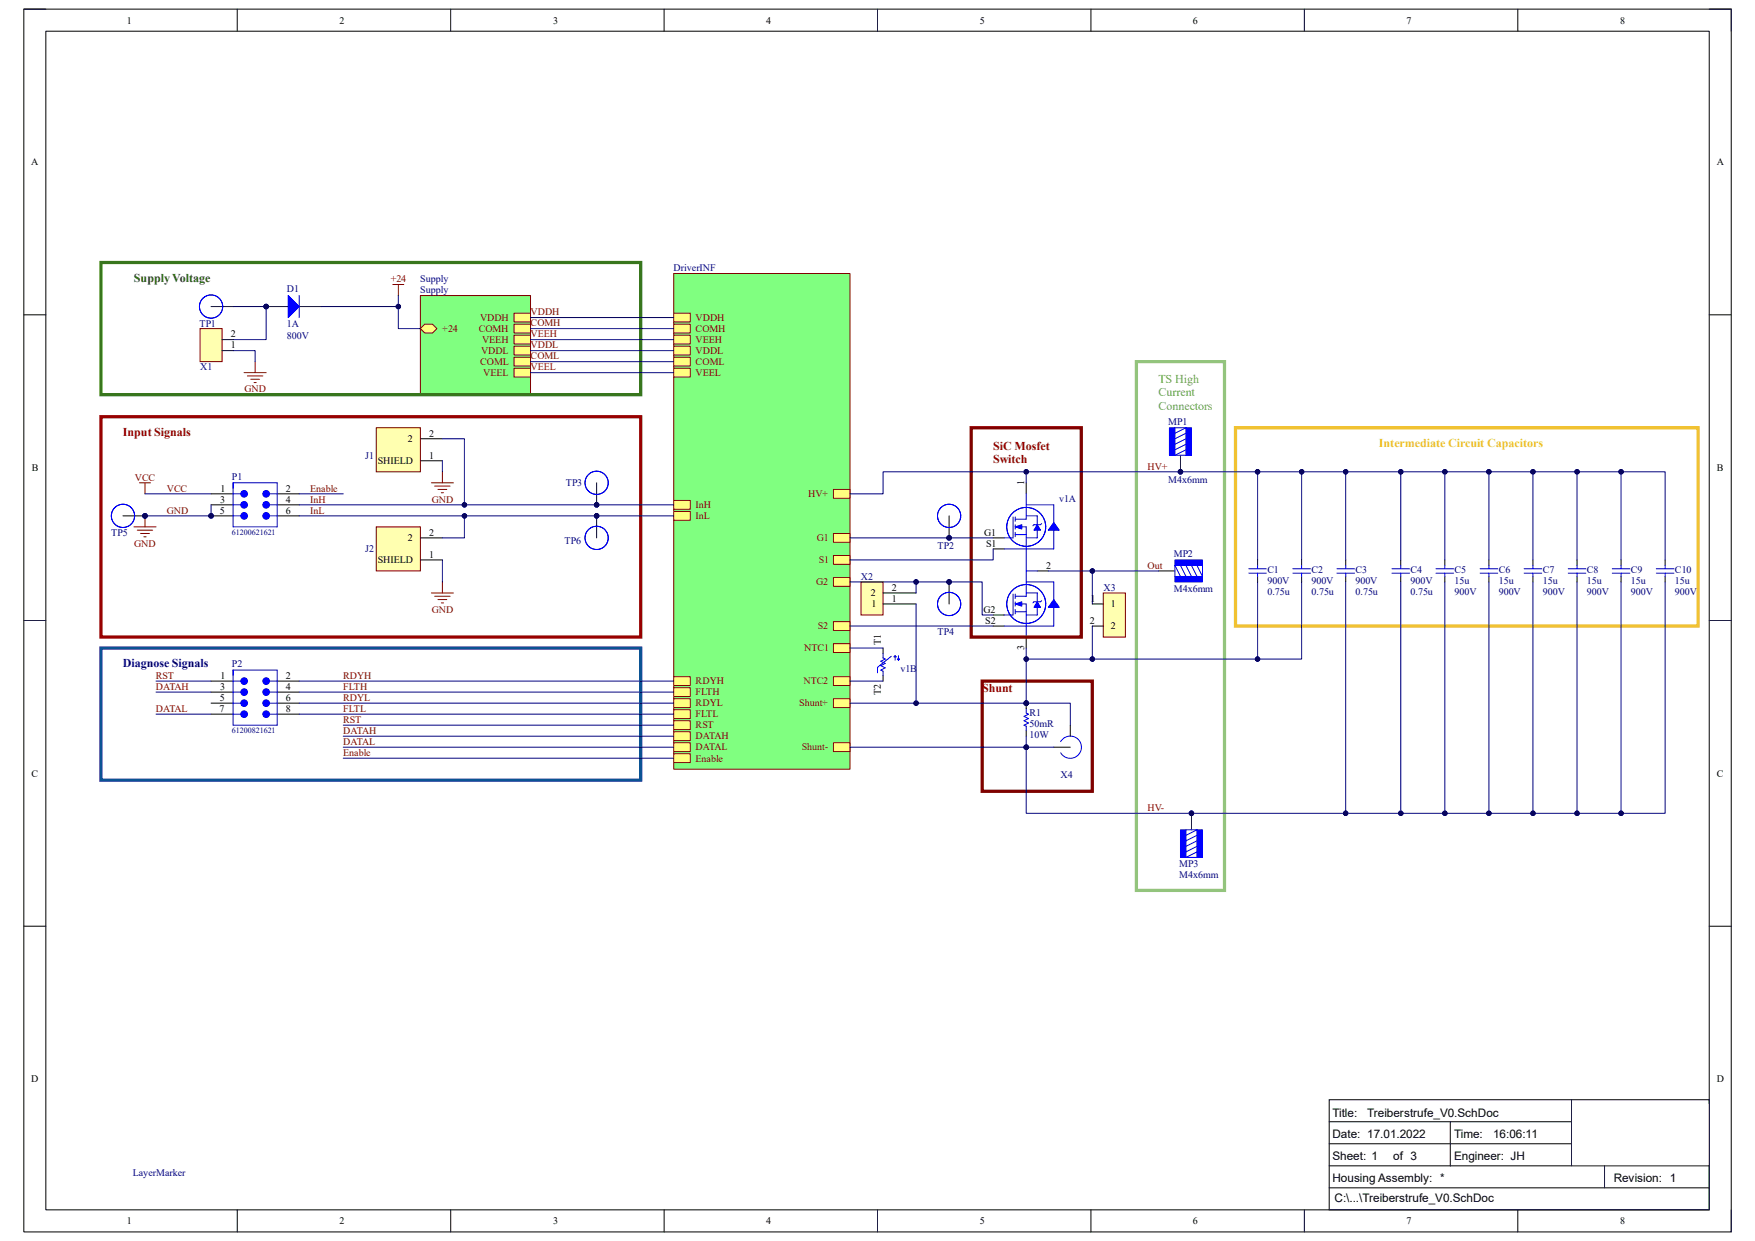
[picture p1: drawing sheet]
<svg xmlns="http://www.w3.org/2000/svg" width="297mm" height="210mm" viewBox="0 0 297 210" stroke-linecap="round" stroke-linejoin="round" font-family="sans-serif">
<g fill="none" stroke="#000" stroke-width=".17">
<path d="M4 1.5h3.8M4 1.5h289v207h-289zM7.8 5.3h281.5v199.4h-281.5zM40.1 1.5v3.8M76.3 1.5v3.8M112.4 1.5v3.8M148.5 1.5v3.8M184.6 1.5v3.8M220.7 1.5v3.8M256.9 1.5v3.8M289.3 1.5h3.7v3.8M4 53.3h3.8"/>
<path d="M289.3 53.3h3.7M168.1 91h1.8M173.7 81.7v1.9M4 105h3.8M149.4 109.7v.9M149.4 114.3v1M289.3 105h3.7M4 156.7h3.8M289.3 156.7h3.7M224.9 186.1h64.4v18.6h-64.4zM224.9 189.8h41.1M224.9 193.6h41.1"/>
<path d="M224.9 197.3h64.4M245.4 189.8v7.5M266 186.1v11.2M271.5 197.3v3.7M40.2 204.7v3.8M76.3 204.7v3.8M112.4 204.7v3.8M148.5 204.7v3.8M184.6 204.7v3.8M220.7 204.7v3.8M224.9 201h64.4M256.9 204.7v3.8"/>
<path d="M293 204.7v3.8"/>
</g>
<path d="M266.1 186.8h23v10.3h-23z" fill="none" stroke="#fff" stroke-width=".17"/>
<g fill="none" stroke="#00f" stroke-width=".17">
<path d="M171.4 87.5v3.5h-1.5M171.8 87.9h1.9M171.8 89.2h1.9v7.4M171.8 90.5h1.9M171.8 87.5v.7M171.8 88.8v.7M171.8 90.1v.7M149.4 110.6v.7l.4 .2-.7 .4 .7 .4-.7 .4 .7 .3-.7 .4 .3 .2v.7M150.8 111.1l-2.3 1.8v1M151.5 111l.2 .2h-.4zM151.5 111v.7M151.9 111.5h.3l-.1 .2z"/>
<path d="M152.1 111v.7"/>
</g>
<path d="M171.8 89.2l1.1-.4v.7z" fill="#00f"/>
<path d="M171.8 89.2l1.1-.4v.7zM173.7 83.6v4.3M173.7 87.3h1.8v1.5M175.5 89.7v1.3h-1.8" fill="none" stroke="#00f" stroke-width=".17"/>
<path d="M175.5 88.8l.6 .9h-1.1z" fill="#00f"/>
<path d="M175.5 88.8l.6 .9h-1.1zM176.3 88.6l-.2 .2h-1.1l-.2 .2" fill="none" stroke="#00f" stroke-width=".17"/>
<path d="M178.3 88.4l1 1.3h-1.9z" fill="#00f"/>
<g fill="none" stroke="#00f" stroke-width=".17">
<path d="M173.7 85.4h4.6v7.5h-8.4M178.3 88.4l1 1.3h-1.9zM171.4 100.5v3.6h-1.5M171.8 100.9h1.9M171.8 102.2h1.9v5.6M171.8 103.5h1.9M171.8 100.5v.8M171.8 101.8v.8M171.8 103.1v.8"/>
<circle cx="173.7" cy="89.2" r="3.3"/>
</g>
<path d="M175.5 96.6h1.9M168.1 104.1h1.8" fill="none" stroke="#000" stroke-width=".17"/>
<path d="M171.8 102.2l1.1-.4v.8z" fill="#00f"/>
<path d="M173.7 96.6v4.3M171.8 102.2l1.1-.4v.8zM173.7 100.4h1.8v1.4M175.5 102.8v1.3h-1.8" fill="none" stroke="#00f" stroke-width=".17"/>
<path d="M175.5 101.8l.6 1h-1.1z" fill="#00f"/>
<path d="M175.5 101.8l.6 1h-1.1zM176.3 101.7l-.2 .1h-1.1l-.2 .2" fill="none" stroke="#00f" stroke-width=".17"/>
<path d="M178.3 101.5l1 1.3h-1.9z" fill="#00f"/>
<g fill="none" stroke="#00f" stroke-width=".17">
<path d="M173.7 98.5h4.6v7.4h-8.4M173.7 96.6h1.8M178.3 101.5l1 1.3h-1.9z"/>
<circle cx="173.7" cy="102.2" r="3.3"/>
</g>
<path d="M168.1 92.9h1.8M168.1 105.9h1.8M173.7 107.8v1.9" fill="none" stroke="#000" stroke-width=".17"/>
<path d="M114 46.3h29.8v83.9h-29.8z" fill-rule="evenodd" fill="#80ff80"/>
<path d="M114 46.3h29.8v83.9h-29.8z" fill="none" stroke="#800000" stroke-width=".17"/>
<path d="M141 114.5h2.8v1.5h-2.8z" fill-rule="evenodd" fill="#ffff80"/>
<path d="M141 114.5h2.8v1.5h-2.8z" fill="none" stroke="#800000" stroke-width=".17"/>
<path d="M141 108.9h2.8v1.5h-2.8z" fill-rule="evenodd" fill="#ffff80"/>
<path d="M141 108.9h2.8v1.5h-2.8z" fill="none" stroke="#800000" stroke-width=".17"/>
<path d="M141 125.7h2.8v1.5h-2.8z" fill-rule="evenodd" fill="#ffff80"/>
<path d="M141 125.7h2.8v1.5h-2.8z" fill="none" stroke="#800000" stroke-width=".17"/>
<path d="M141 97.7h2.8v1.5h-2.8z" fill-rule="evenodd" fill="#ffff80"/>
<path d="M141 97.7h2.8v1.5h-2.8z" fill="none" stroke="#800000" stroke-width=".17"/>
<path d="M141 94h2.8v1.5h-2.8z" fill-rule="evenodd" fill="#ffff80"/>
<path d="M141 94h2.8v1.5h-2.8z" fill="none" stroke="#800000" stroke-width=".17"/>
<path d="M141 90.3h2.8v1.5h-2.8z" fill-rule="evenodd" fill="#ffff80"/>
<path d="M141 90.3h2.8v1.5h-2.8z" fill="none" stroke="#800000" stroke-width=".17"/>
<path d="M114 53h2.8v1.5h-2.8z" fill-rule="evenodd" fill="#ffff80"/>
<path d="M114 53h2.8v1.5h-2.8z" fill="none" stroke="#800000" stroke-width=".17"/>
<path d="M114 54.9h2.8v1.5h-2.8z" fill-rule="evenodd" fill="#ffff80"/>
<path d="M114 54.9h2.8v1.5h-2.8z" fill="none" stroke="#800000" stroke-width=".17"/>
<path d="M114 56.7h2.8v1.5h-2.8z" fill-rule="evenodd" fill="#ffff80"/>
<path d="M114 56.7h2.8v1.5h-2.8z" fill="none" stroke="#800000" stroke-width=".17"/>
<path d="M114 58.6h2.8v1.5h-2.8z" fill-rule="evenodd" fill="#ffff80"/>
<path d="M114 58.6h2.8v1.5h-2.8z" fill="none" stroke="#800000" stroke-width=".17"/>
<path d="M114 60.5h2.8v1.4h-2.8z" fill-rule="evenodd" fill="#ffff80"/>
<path d="M114 60.5h2.8v1.4h-2.8z" fill="none" stroke="#800000" stroke-width=".17"/>
<path d="M114 62.3h2.8v1.5h-2.8z" fill-rule="evenodd" fill="#ffff80"/>
<path d="M114 62.3h2.8v1.5h-2.8z" fill="none" stroke="#800000" stroke-width=".17"/>
<path d="M114 84.7h2.8v1.5h-2.8z" fill-rule="evenodd" fill="#ffff80"/>
<path d="M114 84.7h2.8v1.5h-2.8z" fill="none" stroke="#800000" stroke-width=".17"/>
<path d="M114 86.6h2.8v1.4h-2.8z" fill-rule="evenodd" fill="#ffff80"/>
<path d="M114 86.6h2.8v1.4h-2.8z" fill="none" stroke="#800000" stroke-width=".17"/>
<path d="M114 114.5h2.8v1.5h-2.8z" fill-rule="evenodd" fill="#ffff80"/>
<path d="M114 114.5h2.8v1.5h-2.8z" fill="none" stroke="#800000" stroke-width=".17"/>
<path d="M114 116.4h2.8v1.5h-2.8z" fill-rule="evenodd" fill="#ffff80"/>
<path d="M114 116.4h2.8v1.5h-2.8z" fill="none" stroke="#800000" stroke-width=".17"/>
<path d="M114 122h2.8v1.5h-2.8z" fill-rule="evenodd" fill="#ffff80"/>
<path d="M114 122h2.8v1.5h-2.8z" fill="none" stroke="#800000" stroke-width=".17"/>
<path d="M114 123.8h2.8v1.5h-2.8z" fill-rule="evenodd" fill="#ffff80"/>
<path d="M114 123.8h2.8v1.5h-2.8z" fill="none" stroke="#800000" stroke-width=".17"/>
<path d="M114 125.7h2.8v1.5h-2.8z" fill-rule="evenodd" fill="#ffff80"/>
<path d="M114 125.7h2.8v1.5h-2.8z" fill="none" stroke="#800000" stroke-width=".17"/>
<path d="M141 82.8h2.8v1.5h-2.8z" fill-rule="evenodd" fill="#ffff80"/>
<path d="M141 82.8h2.8v1.5h-2.8z" fill="none" stroke="#800000" stroke-width=".17"/>
<path d="M114 118.2h2.8v1.5h-2.8z" fill-rule="evenodd" fill="#ffff80"/>
<path d="M114 118.2h2.8v1.5h-2.8z" fill="none" stroke="#800000" stroke-width=".17"/>
<path d="M114 120.1h2.8v1.5h-2.8z" fill-rule="evenodd" fill="#ffff80"/>
<path d="M114 120.1h2.8v1.5h-2.8z" fill="none" stroke="#800000" stroke-width=".17"/>
<path d="M141 105.2h2.8v1.5h-2.8z" fill-rule="evenodd" fill="#ffff80"/>
<path d="M141 105.2h2.8v1.5h-2.8z" fill="none" stroke="#800000" stroke-width=".17"/>
<path d="M141 118.2h2.8v1.5h-2.8z" fill-rule="evenodd" fill="#ffff80"/>
<path d="M141 118.2h2.8v1.5h-2.8z" fill="none" stroke="#800000" stroke-width=".17"/>
<path d="M114 127.6h2.8v1.5h-2.8z" fill-rule="evenodd" fill="#ffff80"/>
<path d="M114 127.6h2.8v1.5h-2.8z" fill="none" stroke="#800000" stroke-width=".17"/>
<path d="M71.1 50h18.7v16.8h-18.7z" fill-rule="evenodd" fill="#80ff80"/>
<path d="M71.1 50h18.7v16.8h-18.7z" fill="none" stroke="#800000" stroke-width=".17"/>
<path d="M71.1 55.6l.8-.7h1.3l.7 .7-.7 .8h-1.3z" fill-rule="evenodd" fill="#ffff80"/>
<path d="M71.1 55.6l.8-.7h1.3l.7 .7-.7 .8h-1.3z" fill="none" stroke="#800000" stroke-width=".17"/>
<path d="M87 53h2.8v1.5h-2.8z" fill-rule="evenodd" fill="#ffff80"/>
<path d="M87 53h2.8v1.5h-2.8z" fill="none" stroke="#800000" stroke-width=".17"/>
<path d="M87 54.9h2.8v1.5h-2.8z" fill-rule="evenodd" fill="#ffff80"/>
<path d="M87 54.9h2.8v1.5h-2.8z" fill="none" stroke="#800000" stroke-width=".17"/>
<path d="M87 56.7h2.8v1.5h-2.8z" fill-rule="evenodd" fill="#ffff80"/>
<path d="M87 56.7h2.8v1.5h-2.8z" fill="none" stroke="#800000" stroke-width=".17"/>
<path d="M87 58.6h2.8v1.5h-2.8z" fill-rule="evenodd" fill="#ffff80"/>
<path d="M87 58.6h2.8v1.5h-2.8z" fill="none" stroke="#800000" stroke-width=".17"/>
<path d="M87 60.5h2.8v1.4h-2.8z" fill-rule="evenodd" fill="#ffff80"/>
<path d="M87 60.5h2.8v1.4h-2.8z" fill="none" stroke="#800000" stroke-width=".17"/>
<path d="M87 62.3h2.8v1.5h-2.8z" fill-rule="evenodd" fill="#ffff80"/>
<g fill="none" stroke="#800000" stroke-width=".17">
<path d="M66.5 48.1h1.8M67.4 48.1v1.9M41.3 63.1h3.7M41.9 63.6h2.6M42.4 64.2h1.5M43 64.7h.4M43.2 61.2v1.9M87 62.3h2.8v1.5h-2.8zM22.7 89.2h3.7M23.2 89.7h2.6M23.6 81.7h1.9M23.8 90.3h1.5"/>
<path d="M24.4 90.8h.3M24.5 81.7v1.9M24.5 87.3v1.9"/>
</g>
<circle cx="24.5" cy="87.3" r=".37" fill="#000080"/>
<circle cx="24.5" cy="87.3" r=".37" fill="none" stroke="#000080" stroke-width=".17"/>
<circle cx="35.7" cy="87.3" r=".37" fill="#000080"/>
<circle cx="35.7" cy="87.3" r=".37" fill="none" stroke="#000080" stroke-width=".17"/>
<circle cx="45" cy="85.4" r=".56" fill="#00f"/>
<circle cx="45" cy="85.4" r=".56" fill="none" stroke="#00f" stroke-width=".17"/>
<circle cx="41.3" cy="87.3" r=".56" fill="#00f"/>
<circle cx="41.3" cy="87.3" r=".56" fill="none" stroke="#00f" stroke-width=".17"/>
<circle cx="41.3" cy="83.6" r=".56" fill="#00f"/>
<circle cx="41.3" cy="83.6" r=".56" fill="none" stroke="#00f" stroke-width=".17"/>
<circle cx="45" cy="87.3" r=".56" fill="#00f"/>
<circle cx="45" cy="87.3" r=".56" fill="none" stroke="#00f" stroke-width=".17"/>
<circle cx="45" cy="83.6" r=".56" fill="#00f"/>
<circle cx="45" cy="83.6" r=".56" fill="none" stroke="#00f" stroke-width=".17"/>
<circle cx="41.3" cy="85.4" r=".56" fill="#00f"/>
<g fill="none" stroke="#00f" stroke-width=".17">
<path d="M39.4 85.4h1.4M39.4 83.6h1.4M45.6 85.4h1.3M45.6 83.6h1.3"/>
<circle cx="41.3" cy="85.4" r=".56"/>
</g>
<path d="M35.7 85.4h3.7M35.7 83.6h3.7M35.7 87.3h3.7M46.9 85.4h3.7M46.9 83.6h3.7" fill="none" stroke="#000" stroke-width=".17"/>
<circle cx="35.7" cy="87.3" r=".37" fill="#000080"/>
<circle cx="35.7" cy="87.3" r=".37" fill="none" stroke="#000080" stroke-width=".17"/>
<path d="M46.9 87.3h3.7" fill="none" stroke="#000" stroke-width=".17"/>
<path d="M39.4 87.3h1.4M39.4 81.7h7.5v7.5h-7.5zM45.6 87.3h1.3" fill="none" stroke="#00f" stroke-width=".17"/>
<circle cx="45" cy="117.1" r=".56" fill="#00f"/>
<circle cx="45" cy="117.1" r=".56" fill="none" stroke="#00f" stroke-width=".17"/>
<circle cx="41.3" cy="119" r=".56" fill="#00f"/>
<circle cx="41.3" cy="119" r=".56" fill="none" stroke="#00f" stroke-width=".17"/>
<circle cx="41.3" cy="120.9" r=".56" fill="#00f"/>
<circle cx="41.3" cy="120.9" r=".56" fill="none" stroke="#00f" stroke-width=".17"/>
<circle cx="41.3" cy="115.3" r=".56" fill="#00f"/>
<circle cx="41.3" cy="115.3" r=".56" fill="none" stroke="#00f" stroke-width=".17"/>
<circle cx="45" cy="120.9" r=".56" fill="#00f"/>
<circle cx="45" cy="120.9" r=".56" fill="none" stroke="#00f" stroke-width=".17"/>
<circle cx="45" cy="119" r=".56" fill="#00f"/>
<circle cx="45" cy="119" r=".56" fill="none" stroke="#00f" stroke-width=".17"/>
<circle cx="45" cy="115.3" r=".56" fill="#00f"/>
<circle cx="45" cy="115.3" r=".56" fill="none" stroke="#00f" stroke-width=".17"/>
<circle cx="41.3" cy="117.1" r=".56" fill="#00f"/>
<g fill="none" stroke="#00f" stroke-width=".17">
<path d="M39.4 117.1h1.4M39.4 115.3h1.4M39.4 119h1.4M39.4 113.4h7.5v9.3h-7.5zM45.6 117.1h1.3M45.6 115.3h1.3M45.6 119h1.3M39.4 120.9h1.4M45.6 120.9h1.3"/>
<circle cx="41.3" cy="117.1" r=".56"/>
</g>
<path d="M35.7 117.1h3.7M35.7 115.3h3.7M35.7 119h3.7M46.9 117.1h3.7M46.9 115.3h3.7M46.9 119h3.7M35.7 120.9h3.7M46.9 120.9h3.7" fill="none" stroke="#000" stroke-width=".17"/>
<path d="M74.9 79.8v1.9M73 81.7h3.7M73.6 82.3h2.6M74.1 82.8h1.5M74.7 83.4h.4M74.9 98.5v1.9M73 100.4h3.7M73.6 100.9h2.6M74.1 101.5h1.5M74.7 102h.4" fill="none" stroke="#800000" stroke-width=".17"/>
<path d="M63.7 72.4h7.4v7.4h-7.4z" fill-rule="evenodd" fill="#ffffb0"/>
<path d="M63.7 72.4h7.4v7.4h-7.4z" fill="none" stroke="#800000" stroke-width=".17"/>
<path d="M71.1 74.3h3.8M71.1 78h3.8" fill="none" stroke="#000" stroke-width=".17"/>
<path d="M63.7 89.2h7.4v7.4h-7.4z" fill-rule="evenodd" fill="#ffffb0"/>
<path d="M63.7 89.2h7.4v7.4h-7.4z" fill="none" stroke="#800000" stroke-width=".17"/>
<path d="M71.1 91h3.8M71.1 94.8h3.8" fill="none" stroke="#000" stroke-width=".17"/>
<circle cx="199.8" cy="79.8" r=".37" fill="#000080"/>
<circle cx="199.8" cy="79.8" r=".37" fill="none" stroke="#000080" stroke-width=".17"/>
<path d="M197.9 72.4h.9v4.6h-.9z" fill-rule="evenodd" fill="#00f"/>
<path d="M197.9 72.4h.9v4.6h-.9z" fill="none" stroke="#00f" stroke-width=".17"/>
<path d="M200.7 72.4h.9v4.6h-.9z" fill-rule="evenodd" fill="#00f"/>
<path d="M198.8 72.4h1.9l-1.9 .9M200.7 72.4h.9v4.6h-.9zM200.7 73.3l-1.9 1M200.7 74.3l-1.9 .9M200.7 75.2l-1.9 .9M200.7 76.1l-1.9 .9" fill="none" stroke="#00f" stroke-width=".17"/>
<path d="M199.8 77v2.8" fill="none" stroke="#000" stroke-width=".17"/>
<circle cx="199.8" cy="79.8" r=".37" fill="#000080"/>
<circle cx="199.8" cy="79.8" r=".37" fill="none" stroke="#000080" stroke-width=".17"/>
<path d="M198.8 77h1.9" fill="none" stroke="#00f" stroke-width=".17"/>
<path d="M198.8 94.8h4.7v.9h-4.7z" fill-rule="evenodd" fill="#00f"/>
<path d="M198.8 94.8h4.7v.9h-4.7z" fill="none" stroke="#00f" stroke-width=".17"/>
<path d="M198.8 97.6h4.7v.9h-4.7z" fill-rule="evenodd" fill="#00f"/>
<path d="M198.8 97.6h4.7v.9h-4.7zM198.8 97.6v-1.9l1 1.9M199.8 95.7l.9 1.9M200.7 95.7l.9 1.9M201.6 95.7l1 1.9M202.6 95.7l.9 1.9v-1.9" fill="none" stroke="#00f" stroke-width=".17"/>
<path d="M196 96.6h2.8" fill="none" stroke="#000" stroke-width=".17"/>
<circle cx="201.6" cy="137.6" r=".37" fill="#000080"/>
<circle cx="201.6" cy="137.6" r=".37" fill="none" stroke="#000080" stroke-width=".17"/>
<path d="M202.6 140.4h.9v4.7h-.9z" fill-rule="evenodd" fill="#00f"/>
<path d="M202.6 140.4h.9v4.7h-.9z" fill="none" stroke="#00f" stroke-width=".17"/>
<path d="M199.8 140.4h.9v4.7h-.9z" fill-rule="evenodd" fill="#00f"/>
<path d="M199.8 140.4h.9v4.7h-.9zM202.6 143.2l-1.9 1M202.6 142.3l-1.9 .9M202.6 141.4l-1.9 .9M202.6 144.2l-1.9 .9h1.9M202.6 140.4l-1.9 1" fill="none" stroke="#00f" stroke-width=".17"/>
<path d="M201.6 137.6v2.8" fill="none" stroke="#000" stroke-width=".17"/>
<circle cx="201.6" cy="137.6" r=".37" fill="#000080"/>
<circle cx="201.6" cy="137.6" r=".37" fill="none" stroke="#000080" stroke-width=".17"/>
<g fill="none" stroke="#00f" stroke-width=".17">
<path d="M243 96.3h3M243 97h3M244.5 95.7v.6M244.5 97v.6M250.5 96.3h3M250.5 97h3M252 95.7v.6M252 97v.6M257.9 96.3h3M257.9 97h3M259.4 95.7v.6M259.4 97v.6"/>
<path d="M265.4 96.3h3M265.4 97h3M266.9 95.7v.6M266.9 97v.6M272.8 96.3h3M272.8 97h3M274.3 95.7v.6M274.3 97v.6M280.3 96.3h3M280.3 97h3M281.8 95.7v.6M281.8 97v.6"/>
<path d="M200.7 140.4h1.9"/>
</g>
<path d="M244.5 94.8v.9M244.5 97.6v.9M252 94.8v.9M252 97.6v.9M259.4 94.8v.9M259.4 97.6v.9M266.9 94.8v.9M266.9 97.6v.9M274.3 94.8v.9M274.3 97.6v.9M281.8 94.8v.9M281.8 97.6v.9" fill="none" stroke="#000" stroke-width=".17"/>
<path d="M186.7 100.4h3.8v7.4h-3.8z" fill-rule="evenodd" fill="#ffffb0"/>
<path d="M186.7 100.4h3.8v7.4h-3.8z" fill="none" stroke="#800000" stroke-width=".17"/>
<path d="M184.9 102.2h1.8M184.9 105.9h1.8" fill="none" stroke="#000" stroke-width=".17"/>
<circle cx="173.7" cy="119" r=".37" fill="#000080"/>
<circle cx="173.7" cy="119" r=".37" fill="none" stroke="#000080" stroke-width=".17"/>
<path d="M173.7 119.9v.8l.4 .2-.8 .3 .8 .4-.8 .4 .8 .4-.8 .3 .4 .2v.8" fill="none" stroke="#00f" stroke-width=".17"/>
<path d="M173.7 119v.9" fill="none" stroke="#000" stroke-width=".17"/>
<circle cx="173.7" cy="119" r=".37" fill="#000080"/>
<circle cx="173.7" cy="119" r=".37" fill="none" stroke="#000080" stroke-width=".17"/>
<path d="M173.7 123.7v.9" fill="none" stroke="#000" stroke-width=".17"/>
<circle cx="160.6" cy="91" r=".37" fill="#000080"/>
<circle cx="160.6" cy="91" r=".37" fill="none" stroke="#000080" stroke-width=".17"/>
<path d="M160.6 87.3v3.7" fill="none" stroke="#000" stroke-width=".17"/>
<circle cx="160.6" cy="91" r=".37" fill="#000080"/>
<circle cx="160.6" cy="91" r=".37" fill="none" stroke="#000080" stroke-width=".17"/>
<circle cx="160.6" cy="87.3" r="1.97" fill="none" stroke="#00f" stroke-width=".17"/>
<circle cx="160.6" cy="98.5" r=".37" fill="#000080"/>
<circle cx="160.6" cy="98.5" r=".37" fill="none" stroke="#000080" stroke-width=".17"/>
<path d="M160.6 98.5v3.7" fill="none" stroke="#000" stroke-width=".17"/>
<circle cx="160.6" cy="98.5" r=".37" fill="#000080"/>
<circle cx="160.6" cy="98.5" r=".37" fill="none" stroke="#000080" stroke-width=".17"/>
<circle cx="160.6" cy="102.2" r="1.97" fill="none" stroke="#00f" stroke-width=".17"/>
<circle cx="101" cy="85.4" r=".37" fill="#000080"/>
<circle cx="101" cy="85.4" r=".37" fill="none" stroke="#000080" stroke-width=".17"/>
<path d="M101 81.7v3.7" fill="none" stroke="#000" stroke-width=".17"/>
<circle cx="101" cy="85.4" r=".37" fill="#000080"/>
<circle cx="101" cy="85.4" r=".37" fill="none" stroke="#000080" stroke-width=".17"/>
<g fill="none" stroke="#00f" stroke-width=".17">
<circle cx="101" cy="81.7" r="1.97"/>
<circle cx="101" cy="81.7" r="1.96"/>
</g>
<circle cx="101" cy="87.3" r=".37" fill="#000080"/>
<circle cx="101" cy="87.3" r=".37" fill="none" stroke="#000080" stroke-width=".17"/>
<path d="M101 87.3v3.7" fill="none" stroke="#000" stroke-width=".17"/>
<circle cx="101" cy="87.3" r=".37" fill="#000080"/>
<circle cx="101" cy="87.3" r=".37" fill="none" stroke="#000080" stroke-width=".17"/>
<g fill="none" stroke="#00f" stroke-width=".17">
<circle cx="101" cy="91" r="1.97"/>
<circle cx="101" cy="91" r="1.96"/>
</g>
<circle cx="24.5" cy="87.3" r=".37" fill="#000080"/>
<circle cx="24.5" cy="87.3" r=".37" fill="none" stroke="#000080" stroke-width=".17"/>
<path d="M20.8 87.3h3.7" fill="none" stroke="#000" stroke-width=".17"/>
<circle cx="24.5" cy="87.3" r=".37" fill="#000080"/>
<circle cx="24.5" cy="87.3" r=".37" fill="none" stroke="#000080" stroke-width=".17"/>
<g fill="none" stroke="#00f" stroke-width=".17">
<circle cx="35.7" cy="51.9" r="1.97"/>
<circle cx="20.8" cy="87.3" r="1.97"/>
</g>
<path d="M35.7 51.9h3.7" fill="none" stroke="#000" stroke-width=".17"/>
<path d="M33.9 55.6h3.7v5.6h-3.7z" fill-rule="evenodd" fill="#ffffb0"/>
<path d="M33.9 55.6h3.7v5.6h-3.7z" fill="none" stroke="#800000" stroke-width=".17"/>
<path d="M37.6 59.3h1.8M37.6 57.5h1.8M212.8 94.8v.9M212.8 97.6v.9M220.3 94.8v.9M220.3 97.6v.9M227.7 94.8v.9M227.7 97.6v.9M237.1 94.8v.9M237.1 97.6v.9M178.3 126.4h2.8M181.1 122.7v1.9" fill="none" stroke="#000" stroke-width=".17"/>
<g fill="none" stroke="#00f" stroke-width=".17">
<path d="M211.3 96.3h3M211.3 97h3M212.8 95.7v.6M212.8 97v.6M218.8 96.3h3M218.8 97h3M220.3 95.7v.6M220.3 97v.6M226.3 96.3h2.9M226.3 97h2.9M227.7 95.7v.6M227.7 97v.6"/>
<path d="M235.6 96.3h2.9M235.6 97h2.9M237.1 95.7v.6M237.1 97v.6M179.5 125.5a1.88 1.88 0 0 1 2.8-.5 1.88 1.88 0 0 1 0 2.9 1.88 1.88 0 0 1-2.8-.5"/>
</g>
<path d="M145.7 98.5h3.7v5.6h-3.7z" fill-rule="evenodd" fill="#ffffb0"/>
<path d="M145.7 98.5h3.7v5.6h-3.7z" fill="none" stroke="#800000" stroke-width=".17"/>
<path d="M149.4 102.2h5.6M149.4 100.4h5.6" fill="none" stroke="#000" stroke-width=".17"/>
<circle cx="45" cy="51.9" r=".37" fill="#000080"/>
<circle cx="45" cy="51.9" r=".37" fill="none" stroke="#000080" stroke-width=".17"/>
<path d="M45 51.9h3.8" fill="none" stroke="#000" stroke-width=".17"/>
<circle cx="45" cy="51.9" r=".37" fill="#000080"/>
<circle cx="45" cy="51.9" r=".37" fill="none" stroke="#000080" stroke-width=".17"/>
<path d="M50.6 51.9h3.8" fill="none" stroke="#000" stroke-width=".17"/>
<path d="M48.8 50l1.8 1.9-1.8 1.8z" fill="#00f"/>
<path d="M48.8 50l1.8 1.9-1.8 1.8zM50.6 50v3.7" fill="none" stroke="#00f" stroke-width=".17"/>
<path d="M17.1 70.5h91.3v37.3h-91.3z" fill="none" stroke="#980000" stroke-width=".55"/>
<path d="M17.1 44.4h91.3v22.4h-91.3z" fill="none" stroke="#38761d" stroke-width=".55"/>
<path d="M17.1 109.7h91.3v22.3h-91.3z" fill="none" stroke="#0b5394" stroke-width=".55"/>
<path d="M209.1 72.4h78.3v33.5h-78.3z" fill="none" stroke="#f1c232" stroke-width=".55"/>
<path d="M192.3 61.2h14.9v89.5h-14.9z" fill="none" stroke="#93c47d" stroke-width=".55"/>
<path d="M164.4 72.4h18.6v35.4h-18.6zM166.2 115.3h18.7v18.6h-18.7z" fill="none" stroke="#800000" stroke-width=".55"/>
<path d="M173.7 109.7v1.8" fill="none" stroke="#000080" stroke-width=".17"/>
<circle cx="173.7" cy="111.5" r=".37" fill="#000080"/>
<g fill="none" stroke="#000080" stroke-width=".17">
<path d="M220.3 79.8v15M24.5 83.6h11.2M143.8 109.7h5.6M143.8 115.3h5.6"/>
<circle cx="173.7" cy="111.5" r=".37"/>
</g>
<circle cx="220.3" cy="79.8" r=".37" fill="#000080"/>
<g fill="none" stroke="#000080" stroke-width=".17">
<path d="M39.4 59.3h3.8v1.9M45 51.9v5.6h-5.6M168.1 92.9v1.9h-24.3M26.4 115.3h9.3M26.4 117.1h9.3M50.6 115.3h63.4M50.6 117.1h63.4M50.6 119h63.4M26.4 120.9h9.3M50.6 120.9h63.4M58.1 122.7h55.9M58.1 124.6h55.9"/>
<path d="M58.1 126.4h55.9M58.1 128.3h55.9"/>
<circle cx="220.3" cy="79.8" r=".37"/>
</g>
<circle cx="45" cy="51.9" r=".37" fill="#000080"/>
<g fill="none" stroke="#000080" stroke-width=".17">
<path d="M54.4 51.9h13"/>
<circle cx="45" cy="51.9" r=".37"/>
</g>
<circle cx="67.4" cy="51.9" r=".37" fill="#000080"/>
<g fill="none" stroke="#000080" stroke-width=".17">
<path d="M74.9 74.3h3.7v11.1"/>
<circle cx="67.4" cy="51.9" r=".37"/>
</g>
<circle cx="78.6" cy="85.4" r=".37" fill="#000080"/>
<g fill="none" stroke="#000080" stroke-width=".17">
<path d="M259.4 79.8v15M50.6 83.6h7.5"/>
<circle cx="78.6" cy="85.4" r=".37"/>
</g>
<circle cx="259.4" cy="79.8" r=".37" fill="#000080"/>
<g fill="none" stroke="#000080" stroke-width=".17">
<path d="M252 79.8v15"/>
<circle cx="259.4" cy="79.8" r=".37"/>
</g>
<circle cx="252" cy="79.8" r=".37" fill="#000080"/>
<g fill="none" stroke="#000080" stroke-width=".17">
<path d="M259.4 98.5v39.1"/>
<circle cx="252" cy="79.8" r=".37"/>
</g>
<circle cx="259.4" cy="137.6" r=".37" fill="#000080"/>
<g fill="none" stroke="#000080" stroke-width=".17">
<path d="M252 98.5v39.1"/>
<circle cx="259.4" cy="137.6" r=".37"/>
</g>
<circle cx="252" cy="137.6" r=".37" fill="#000080"/>
<g fill="none" stroke="#000080" stroke-width=".17">
<path d="M266.9 79.8v15"/>
<circle cx="252" cy="137.6" r=".37"/>
</g>
<circle cx="266.9" cy="79.8" r=".37" fill="#000080"/>
<g fill="none" stroke="#000080" stroke-width=".17">
<path d="M266.9 98.5v39.1"/>
<circle cx="266.9" cy="79.8" r=".37"/>
</g>
<circle cx="266.9" cy="137.6" r=".37" fill="#000080"/>
<g fill="none" stroke="#000080" stroke-width=".17">
<path d="M184.9 96.6v5.6"/>
<circle cx="266.9" cy="137.6" r=".37"/>
</g>
<circle cx="184.9" cy="96.6" r=".37" fill="#000080"/>
<g fill="none" stroke="#000080" stroke-width=".17">
<path d="M212.8 98.5v13"/>
<circle cx="184.9" cy="96.6" r=".37"/>
</g>
<circle cx="212.8" cy="111.5" r=".37" fill="#000080"/>
<g fill="none" stroke="#000080" stroke-width=".17">
<path d="M212.8 79.8v15"/>
<circle cx="212.8" cy="111.5" r=".37"/>
</g>
<circle cx="212.8" cy="79.8" r=".37" fill="#000080"/>
<g fill="none" stroke="#000080" stroke-width=".17">
<path d="M244.5 98.5v39.1"/>
<circle cx="212.8" cy="79.8" r=".37"/>
</g>
<circle cx="244.5" cy="137.6" r=".37" fill="#000080"/>
<g fill="none" stroke="#000080" stroke-width=".17">
<path d="M244.5 79.8v15"/>
<circle cx="244.5" cy="137.6" r=".37"/>
</g>
<circle cx="244.5" cy="79.8" r=".37" fill="#000080"/>
<g fill="none" stroke="#000080" stroke-width=".17">
<path d="M143.8 91h24.3"/>
<circle cx="244.5" cy="79.8" r=".37"/>
</g>
<circle cx="160.6" cy="91" r=".37" fill="#000080"/>
<g fill="none" stroke="#000080" stroke-width=".17">
<path d="M227.7 79.8v15"/>
<circle cx="160.6" cy="91" r=".37"/>
</g>
<circle cx="227.7" cy="79.8" r=".37" fill="#000080"/>
<g fill="none" stroke="#000080" stroke-width=".17">
<path d="M227.7 98.5v39.1"/>
<circle cx="227.7" cy="79.8" r=".37"/>
</g>
<circle cx="227.7" cy="137.6" r=".37" fill="#000080"/>
<g fill="none" stroke="#000080" stroke-width=".17">
<path d="M237.1 79.8v15"/>
<circle cx="227.7" cy="137.6" r=".37"/>
</g>
<circle cx="237.1" cy="79.8" r=".37" fill="#000080"/>
<g fill="none" stroke="#000080" stroke-width=".17">
<path d="M237.1 98.5v39.1"/>
<circle cx="237.1" cy="79.8" r=".37"/>
</g>
<circle cx="237.1" cy="137.6" r=".37" fill="#000080"/>
<g fill="none" stroke="#000080" stroke-width=".17">
<path d="M274.3 98.5v39.1"/>
<circle cx="237.1" cy="137.6" r=".37"/>
</g>
<circle cx="274.3" cy="137.6" r=".37" fill="#000080"/>
<g fill="none" stroke="#000080" stroke-width=".17">
<path d="M274.3 79.8v15"/>
<circle cx="274.3" cy="137.6" r=".37"/>
</g>
<circle cx="274.3" cy="79.8" r=".37" fill="#000080"/>
<g fill="none" stroke="#000080" stroke-width=".17">
<path d="M155 98.5v1.9M143.8 105.9h24.3"/>
<circle cx="274.3" cy="79.8" r=".37"/>
</g>
<circle cx="155" cy="98.5" r=".37" fill="#000080"/>
<g fill="none" stroke="#000080" stroke-width=".17">
<path d="M173.7 126.4h4.6"/>
<circle cx="155" cy="98.5" r=".37"/>
</g>
<circle cx="173.7" cy="126.4" r=".37" fill="#000080"/>
<g fill="none" stroke="#000080" stroke-width=".17">
<path d="M155 102.2v16.8"/>
<circle cx="173.7" cy="126.4" r=".37"/>
</g>
<circle cx="155" cy="119" r=".37" fill="#000080"/>
<g fill="none" stroke="#000080" stroke-width=".17">
<path d="M35.7 85.4v1.9h-11.2"/>
<circle cx="155" cy="119" r=".37"/>
</g>
<circle cx="35.7" cy="87.3" r=".37" fill="#000080"/>
<circle cx="35.7" cy="87.3" r=".37" fill="none" stroke="#000080" stroke-width=".17"/>
<circle cx="24.5" cy="87.3" r=".37" fill="#000080"/>
<g fill="none" stroke="#000080" stroke-width=".17">
<path d="M39.4 51.9h5.6"/>
<circle cx="24.5" cy="87.3" r=".37"/>
</g>
<circle cx="45" cy="51.9" r=".37" fill="#000080"/>
<g fill="none" stroke="#000080" stroke-width=".17">
<path d="M67.4 50v5.6h3.7"/>
<circle cx="45" cy="51.9" r=".37"/>
</g>
<circle cx="67.4" cy="51.9" r=".37" fill="#000080"/>
<g fill="none" stroke="#000080" stroke-width=".17">
<path d="M89.8 53.7h24.2M89.8 55.6h24.2M89.8 57.5h24.2M89.8 59.3h24.2M74.9 78v1.8M89.8 61.2h24.2M89.8 63.1h24.2M50.6 87.3h63.4M74.9 94.8v3.7"/>
<circle cx="67.4" cy="51.9" r=".37"/>
</g>
<circle cx="101" cy="87.3" r=".37" fill="#000080"/>
<circle cx="101" cy="87.3" r=".37" fill="none" stroke="#000080" stroke-width=".17"/>
<circle cx="78.6" cy="87.3" r=".37" fill="#000080"/>
<g fill="none" stroke="#000080" stroke-width=".17">
<path d="M50.6 85.4h63.4"/>
<circle cx="78.6" cy="87.3" r=".37"/>
</g>
<circle cx="78.6" cy="85.4" r=".37" fill="#000080"/>
<circle cx="78.6" cy="85.4" r=".37" fill="none" stroke="#000080" stroke-width=".17"/>
<circle cx="101" cy="85.4" r=".37" fill="#000080"/>
<g fill="none" stroke="#000080" stroke-width=".17">
<path d="M78.6 87.3v3.7h-3.7"/>
<circle cx="101" cy="85.4" r=".37"/>
</g>
<circle cx="78.6" cy="87.3" r=".37" fill="#000080"/>
<g fill="none" stroke="#000080" stroke-width=".17">
<path d="M173.7 79.8v1.9"/>
<circle cx="78.6" cy="87.3" r=".37"/>
</g>
<circle cx="173.7" cy="79.8" r=".37" fill="#000080"/>
<g fill="none" stroke="#000080" stroke-width=".17">
<path d="M173.7 124.6v1.8"/>
<circle cx="173.7" cy="79.8" r=".37"/>
</g>
<circle cx="173.7" cy="126.4" r=".37" fill="#000080"/>
<g fill="none" stroke="#000080" stroke-width=".17">
<path d="M143.8 83.6h5.6v-3.8h132.4v15"/>
<circle cx="173.7" cy="126.4" r=".37"/>
</g>
<circle cx="274.3" cy="79.8" r=".37" fill="#000080"/>
<circle cx="274.3" cy="79.8" r=".37" fill="none" stroke="#000080" stroke-width=".17"/>
<circle cx="266.9" cy="79.8" r=".37" fill="#000080"/>
<circle cx="266.9" cy="79.8" r=".37" fill="none" stroke="#000080" stroke-width=".17"/>
<circle cx="259.4" cy="79.8" r=".37" fill="#000080"/>
<circle cx="259.4" cy="79.8" r=".37" fill="none" stroke="#000080" stroke-width=".17"/>
<circle cx="252" cy="79.8" r=".37" fill="#000080"/>
<circle cx="252" cy="79.8" r=".37" fill="none" stroke="#000080" stroke-width=".17"/>
<circle cx="244.5" cy="79.8" r=".37" fill="#000080"/>
<circle cx="244.5" cy="79.8" r=".37" fill="none" stroke="#000080" stroke-width=".17"/>
<circle cx="237.1" cy="79.8" r=".37" fill="#000080"/>
<circle cx="237.1" cy="79.8" r=".37" fill="none" stroke="#000080" stroke-width=".17"/>
<circle cx="227.7" cy="79.8" r=".37" fill="#000080"/>
<circle cx="227.7" cy="79.8" r=".37" fill="none" stroke="#000080" stroke-width=".17"/>
<circle cx="220.3" cy="79.8" r=".37" fill="#000080"/>
<circle cx="220.3" cy="79.8" r=".37" fill="none" stroke="#000080" stroke-width=".17"/>
<circle cx="212.8" cy="79.8" r=".37" fill="#000080"/>
<circle cx="212.8" cy="79.8" r=".37" fill="none" stroke="#000080" stroke-width=".17"/>
<circle cx="199.8" cy="79.8" r=".37" fill="#000080"/>
<circle cx="199.8" cy="79.8" r=".37" fill="none" stroke="#000080" stroke-width=".17"/>
<circle cx="173.7" cy="79.8" r=".37" fill="#000080"/>
<g fill="none" stroke="#000080" stroke-width=".17">
<path d="M281.8 98.5v39.1h-108.1v-11.2h-29.9"/>
<circle cx="173.7" cy="79.8" r=".37"/>
</g>
<circle cx="274.3" cy="137.6" r=".37" fill="#000080"/>
<circle cx="274.3" cy="137.6" r=".37" fill="none" stroke="#000080" stroke-width=".17"/>
<circle cx="266.9" cy="137.6" r=".37" fill="#000080"/>
<circle cx="266.9" cy="137.6" r=".37" fill="none" stroke="#000080" stroke-width=".17"/>
<circle cx="259.4" cy="137.6" r=".37" fill="#000080"/>
<circle cx="259.4" cy="137.6" r=".37" fill="none" stroke="#000080" stroke-width=".17"/>
<circle cx="252" cy="137.6" r=".37" fill="#000080"/>
<circle cx="252" cy="137.6" r=".37" fill="none" stroke="#000080" stroke-width=".17"/>
<circle cx="244.5" cy="137.6" r=".37" fill="#000080"/>
<circle cx="244.5" cy="137.6" r=".37" fill="none" stroke="#000080" stroke-width=".17"/>
<circle cx="237.1" cy="137.6" r=".37" fill="#000080"/>
<circle cx="237.1" cy="137.6" r=".37" fill="none" stroke="#000080" stroke-width=".17"/>
<circle cx="227.7" cy="137.6" r=".37" fill="#000080"/>
<circle cx="227.7" cy="137.6" r=".37" fill="none" stroke="#000080" stroke-width=".17"/>
<circle cx="201.6" cy="137.6" r=".37" fill="#000080"/>
<circle cx="201.6" cy="137.6" r=".37" fill="none" stroke="#000080" stroke-width=".17"/>
<circle cx="173.7" cy="126.4" r=".37" fill="#000080"/>
<g fill="none" stroke="#000080" stroke-width=".17">
<path d="M220.3 98.5v13h-46.6v7.5"/>
<circle cx="173.7" cy="126.4" r=".37"/>
</g>
<circle cx="173.7" cy="119" r=".37" fill="#000080"/>
<circle cx="173.7" cy="119" r=".37" fill="none" stroke="#000080" stroke-width=".17"/>
<circle cx="173.7" cy="111.5" r=".37" fill="#000080"/>
<circle cx="173.7" cy="111.5" r=".37" fill="none" stroke="#000080" stroke-width=".17"/>
<circle cx="184.9" cy="111.5" r=".37" fill="#000080"/>
<circle cx="184.9" cy="111.5" r=".37" fill="none" stroke="#000080" stroke-width=".17"/>
<circle cx="212.8" cy="111.5" r=".37" fill="#000080"/>
<g fill="none" stroke="#000080" stroke-width=".17">
<path d="M184.9 105.9v5.6"/>
<circle cx="212.8" cy="111.5" r=".37"/>
</g>
<circle cx="184.9" cy="111.5" r=".37" fill="#000080"/>
<g fill="none" stroke="#000080" stroke-width=".17">
<path d="M177.4 96.6h18.6"/>
<circle cx="184.9" cy="111.5" r=".37"/>
</g>
<circle cx="184.9" cy="96.6" r=".37" fill="#000080"/>
<g fill="none" stroke="#000080" stroke-width=".17">
<path d="M143.8 98.5h22.4v5.6h1.9"/>
<circle cx="184.9" cy="96.6" r=".37"/>
</g>
<circle cx="155" cy="98.5" r=".37" fill="#000080"/>
<circle cx="155" cy="98.5" r=".37" fill="none" stroke="#000080" stroke-width=".17"/>
<circle cx="160.6" cy="98.5" r=".37" fill="#000080"/>
<g fill="none" stroke="#000080" stroke-width=".17">
<path d="M143.8 119h37.3v3.7"/>
<circle cx="160.6" cy="98.5" r=".37"/>
</g>
<circle cx="155" cy="119" r=".37" fill="#000080"/>
<circle cx="155" cy="119" r=".37" fill="none" stroke="#000080" stroke-width=".17"/>
<circle cx="173.7" cy="119" r=".37" fill="#000080"/>
<circle cx="173.7" cy="119" r=".37" fill="none" stroke="#000080" stroke-width=".17"/>
<text font-size="2" fill="#274e13" x="22.6" y="47.7">Supply Voltage</text>
<g font-size="2" fill="#6aa84f">
<text x="196" y="64.9">TS High</text>
<text x="196" y="67.1">Current</text>
<text x="196" y="69.3">Connectors</text>
</g>
<g font-size="2" fill="#980000">
<text x="20.8" y="73.8">Input Signals</text>
<text x="168.1" y="76.1">SiC Mosfet</text>
<text x="168.1" y="78.3">Switch</text>
<text x="166.2" y="117.1">Shunt</text>
</g>
<text font-size="2" fill="#f1c232" x="233.3" y="75.7">Intermediate Circuit Capacitors</text>
<text font-size="2" fill="#000080" x="20.8" y="112.9">Diagnose Signals</text>
<g font-size="2">
<text x="225.5" y="189">Title:</text>
<text x="231.4" y="189">Treiberstrufe_V0.SchDoc</text>
<text x="225.5" y="192.6">Date: 17.01.2022</text>
<text x="225.5" y="196.3">Sheet: 1</text>
<text x="235.8" y="196.3">of 3</text>
<text x="246.1" y="192.6">Time:</text>
<text x="246.1" y="196.3">Engineer: JH</text>
<text x="252.7" y="192.7">16:06:11</text>
<text x="225.5" y="200">Housing Assembly: *</text>
<text x="225.8" y="203.4">C:\...\Treiberstrufe_V0.SchDoc</text>
<text x="273.1" y="200">Revision: 1</text>
</g>
<g font-size="1.7">
<text x="21.5" y="4">1</text>
<text x="57.4" y="4">2</text>
<text x="93.6" y="4">3</text>
<text x="129.7" y="4">4</text>
<text x="165.8" y="4">5</text>
<text x="201.9" y="4">6</text>
<text x="238" y="4">7</text>
<text x="274.2" y="4">8</text>
<text x="5.3" y="28">A</text>
<text x="290.5" y="28">A</text>
<text x="39.1" y="59">1</text>
<text x="39.1" y="57.1">2</text>
<text x="69" y="74.8">2</text>
<text x="72.6" y="73.9">2</text>
<text x="72.6" y="77.6">1</text>
<text x="5.4" y="79.7">B</text>
<text x="37.3" y="83.2">1</text>
<text x="48.4" y="83.2">2</text>
<text x="63.9" y="78.6">SHIELD</text>
<text x="173.3" y="82.1" transform="rotate(-90 173.3 82.1)">1</text>
<text x="290.6" y="79.7">B</text>
<text x="37.2" y="87">5</text>
<text x="37.3" y="85.1">3</text>
<text x="48.4" y="85.1">4</text>
<text x="48.4" y="87">6</text>
<text x="63.9" y="95.3">SHIELD</text>
<text x="69" y="91.6">2</text>
<text x="72.6" y="90.7">2</text>
<text x="72.6" y="94.4">1</text>
<text x="166.6" y="90.7">G1</text>
<text x="166.9" y="92.5">S1</text>
<text x="147.4" y="100.9">2</text>
<text x="150.9" y="101.9">1</text>
<text x="150.9" y="100">2</text>
<text x="177" y="96.3">2</text>
<text x="184.6" y="101.9">1</text>
<text x="147.5" y="102.8">1</text>
<text x="166.5" y="103.7">G2</text>
<text x="166.8" y="105.6">S2</text>
<text x="184.4" y="105.6">2</text>
<text x="188" y="102.8">1</text>
<text x="188" y="106.5">2</text>
<text x="149.1" y="109.1" transform="rotate(-90 149.1 109.1)">T1</text>
<text x="173.3" y="110" transform="rotate(-90 173.3 110)">3</text>
<text x="37.2" y="118.6">5</text>
<text x="37.3" y="116.8">3</text>
<text x="37.3" y="114.9">1</text>
<text x="48.4" y="116.8">4</text>
<text x="48.4" y="114.9">2</text>
<text x="48.4" y="118.6">6</text>
<text x="149.1" y="117.6" transform="rotate(-90 149.1 117.6)">T2</text>
<text x="37.2" y="120.5">7</text>
<text x="48.4" y="120.5">8</text>
<text x="5.3" y="131.4">C</text>
<text x="290.6" y="131.4">C</text>
<text x="5.3" y="183.2">D</text>
<text x="290.5" y="183.2">D</text>
<text x="21.5" y="207.2">1</text>
<text x="57.4" y="207.2">2</text>
<text x="93.6" y="207.2">3</text>
<text x="129.7" y="207.2">4</text>
<text x="165.8" y="207.2">5</text>
<text x="201.9" y="207.2">6</text>
<text x="238" y="207.2">7</text>
<text x="274.2" y="207.2">8</text>
</g>
<g font-size="1.7" fill="#800000">
<text x="66.1" y="47.8">+24</text>
<text x="89.8" y="53.4">VDDH</text>
<text x="74.8" y="56.2">+24</text>
<text x="81" y="56.2">COMH</text>
<text x="81.2" y="54.3">VDDH</text>
<text x="81.4" y="59.9">VDDL</text>
<text x="81.6" y="58">VEEH</text>
<text x="89.8" y="57.1">VEEH</text>
<text x="89.8" y="55.2">COMH</text>
<text x="89.8" y="59">VDDL</text>
<text x="117.7" y="54.3">VDDH</text>
<text x="117.7" y="56.2">COMH</text>
<text x="117.7" y="58">VEEH</text>
<text x="117.7" y="59.9">VDDL</text>
<text x="81.2" y="61.8">COML</text>
<text x="81.8" y="63.6">VEEL</text>
<text x="89.8" y="60.8">COML</text>
<text x="89.8" y="62.7">VEEL</text>
<text x="117.7" y="61.8">COML</text>
<text x="117.7" y="63.6">VEEL</text>
<text x="41.4" y="66.4">GND</text>
<text x="22.8" y="81.4">VCC</text>
<text x="28.2" y="83.2">VCC</text>
<text x="52.5" y="83.2">Enable</text>
<text x="194.2" y="79.5">HV+</text>
<text x="28.2" y="87">GND</text>
<text x="52.5" y="85.1">InH</text>
<text x="52.5" y="87">InL</text>
<text x="73.1" y="85.1">GND</text>
<text x="117.7" y="86">InH</text>
<text x="117.7" y="87.9">InL</text>
<text x="136.8" y="84.2">HV+</text>
<text x="22.7" y="92.5">GND</text>
<text x="138.3" y="91.6">G1</text>
<text x="138.6" y="95.3">S1</text>
<text x="138.1" y="99.1">G2</text>
<text x="194.2" y="96.3">Out</text>
<text x="73.1" y="103.7">GND</text>
<text x="138.4" y="106.5">S2</text>
<text x="136.1" y="110.2">NTC1</text>
<text x="26.4" y="114.9">RST</text>
<text x="26.4" y="116.8">DATAH</text>
<text x="58.1" y="114.9">RDYH</text>
<text x="58.1" y="116.8">FLTH</text>
<text x="58.1" y="118.6">RDYL</text>
<text x="117.7" y="115.8">RDYH</text>
<text x="117.7" y="117.7">FLTH</text>
<text x="117.7" y="119.5">RDYL</text>
<text x="135.3" y="119.5">Shunt+</text>
<text x="136" y="115.8">NTC2</text>
<text x="26.4" y="120.5">DATAL</text>
<text x="58.1" y="122.3">RST</text>
<text x="58.1" y="124.2">DATAH</text>
<text x="58.1" y="120.5">FLTL</text>
<text x="117.7" y="123.3">RST</text>
<text x="117.7" y="125.1">DATAH</text>
<text x="117.7" y="121.4">FLTL</text>
<text x="58.1" y="126.1">DATAL</text>
<text x="58.1" y="127.9">Enable</text>
<text x="117.7" y="127">DATAL</text>
<text x="117.7" y="128.9">Enable</text>
<text x="135.7" y="127">Shunt-</text>
<text x="194.2" y="137.3">HV-</text>
</g>
<g font-size="1.7" fill="#000080">
<text x="71.1" y="47.8">Supply</text>
<text x="114" y="45.9">DriverINF</text>
<text x="48.6" y="49.5">D1</text>
<text x="71.1" y="49.7">Supply</text>
<text x="33.7" y="55.3">TP1</text>
<text x="48.6" y="55.4">1A</text>
<text x="48.6" y="57.3">800V</text>
<text x="33.9" y="62.7">X1</text>
<text x="197.7" y="71.8">MP1</text>
<text x="61.8" y="77.6">J1</text>
<text x="39.2" y="81.2">P1</text>
<text x="95.8" y="82.3">TP3</text>
<text x="197.7" y="81.7">M4x6mm</text>
<text x="179.2" y="84.9">v1A</text>
<text x="18.8" y="90.8">TP5</text>
<text x="61.8" y="93.5">J2</text>
<text x="95.5" y="92">TP6</text>
<text x="158.7" y="92.9">TP2</text>
<text x="198.6" y="94.2">MP2</text>
<text x="145.7" y="98.1">X2</text>
<text x="186.7" y="100">X3</text>
<text x="198.6" y="100.2">M4x6mm</text>
<text x="214.5" y="98.9">900V</text>
<text x="214.5" y="100.8">0.75u</text>
<text x="214.5" y="97">C1</text>
<text x="222" y="98.9">900V</text>
<text x="222" y="100.8">0.75u</text>
<text x="222" y="97">C2</text>
<text x="229.4" y="98.9">900V</text>
<text x="229.4" y="100.8">0.75u</text>
<text x="229.4" y="97">C3</text>
<text x="238.7" y="98.9">900V</text>
<text x="238.7" y="100.8">0.75u</text>
<text x="238.7" y="97">C4</text>
<text x="246.2" y="98.9">15u</text>
<text x="246.2" y="100.8">900V</text>
<text x="246.2" y="97">C5</text>
<text x="253.7" y="98.9">15u</text>
<text x="253.7" y="100.8">900V</text>
<text x="253.7" y="97">C6</text>
<text x="261.1" y="98.9">15u</text>
<text x="261.1" y="100.8">900V</text>
<text x="261.1" y="97">C7</text>
<text x="268.6" y="98.9">15u</text>
<text x="268.6" y="100.8">900V</text>
<text x="268.6" y="97">C8</text>
<text x="276" y="98.9">15u</text>
<text x="276" y="100.8">900V</text>
<text x="276" y="97">C9</text>
<text x="283.5" y="98.9">15u</text>
<text x="283.5" y="100.8">900V</text>
<text x="283.5" y="97">C10</text>
<text x="158.7" y="107.5">TP4</text>
<text x="39.2" y="112.9">P2</text>
<text x="152.4" y="113.8">v1B</text>
<text x="174.2" y="123.1">50mR</text>
<text x="174.2" y="125">10W</text>
<text x="174.2" y="121.2">R1</text>
<text x="179.5" y="131.7">X4</text>
<text x="199.6" y="146.8">MP3</text>
<text x="199.6" y="148.6">M4x6mm</text>
<text x="22.5" y="199">LayerMarker</text>
</g>
<g font-size="1.4" fill="#000080">
<text x="39.2" y="90.6">61200621621</text>
<text x="39.2" y="124.1">61200821621</text>
</g>
</svg>
